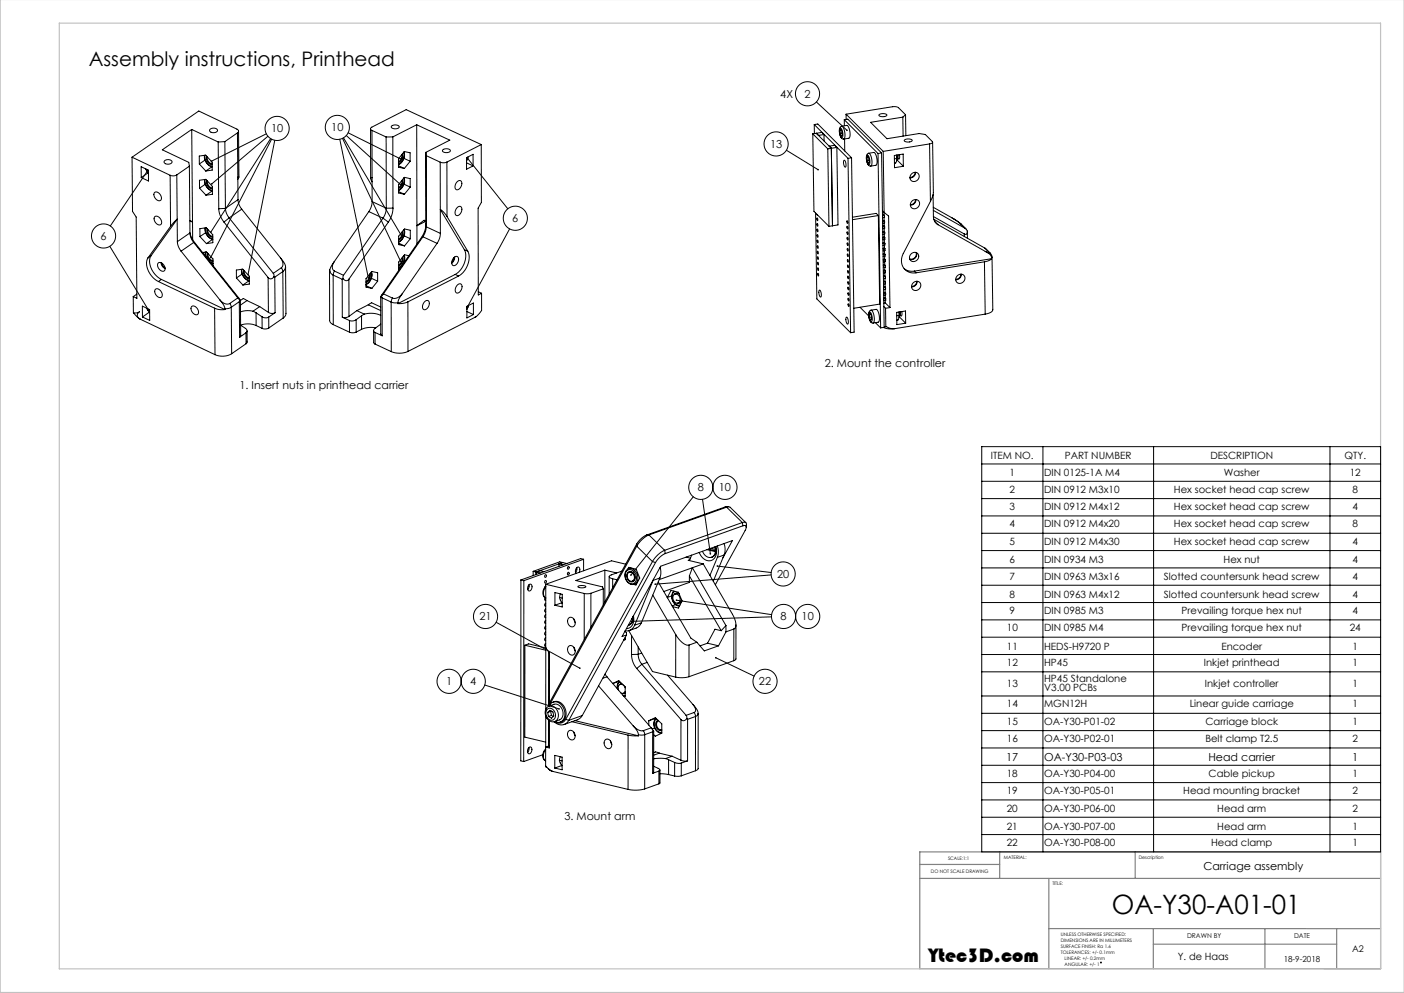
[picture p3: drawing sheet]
<svg xmlns="http://www.w3.org/2000/svg" width="594mm" height="420mm" viewBox="0 0 594 420" stroke-linecap="round" stroke-linejoin="round" font-family="sans-serif">
<g fill="none" stroke="#000" stroke-width=".42">
<path d="M81.1 54.7l11.2 5.4M81.1 54.7l-12.4 8.7 11.2 5.3 .2 1.6M81.1 54.7l.4 46.7M88.8 54.8a1.97 1.97 0 0 1 3.2 .5 1.92 1.92 0 0 1-3.3-.3zM95.1 59.9l-2.8 .2M95.1 59.9l.3 28.2M100.5 56.2a.86 .86 0 0 0 .4-.9 .86 .86 0 0 0-.7-.7l-16.1-7.6-28.2 19.5M100.5 56.2l-5.4 3.7M100.5 56.2l.1 18.8M100.9 55.5l.2 19.4M112.7 56.6l-23.2 11.6M113.4 57.6l-23.8 20.2"/>
<path d="M114.5 58.6l-25.3 39.6M114.9 58.9l-25.8 50M116.2 59.3l-11.3 56.8M143.7 58.9l12.1 58.7M144.9 58.5l24.6 52.2M145.3 58.3l24.3 41M146.5 57.3l22.8 20.7M147.3 56.2l22 11M156.8 54.5v20.9M157.4 55.2a.7 .7 0 0 1-.6-.7 .7 .7 0 0 1 .5-.7l14.6-7.4 31.7 14.8M157.4 55.2l6 2.7M157.4 55.2v30.1"/>
<path d="M163.4 57.9v30.2M165.7 53.3a2.34 2.34 0 0 1 3.2 .3 2.16 2.16 0 0 1-3.4 .1zM166.2 57.9h-2.8M166.2 57.9l.1 30.1M176.3 52.8l14 6.5-10.1 5.1M176.3 52.8l-10.1 5.1M176.3 52.8l.1 42.6M343.9 56.6l3.8-.6 .9 .9M343.9 56.6l6.3 6.4M343.9 56.6l.5 32.8 6.3 6.3M344.5 52.7l1.5-.3 14.3 14.3M344.5 52.7l.1 3.8"/>
<path d="M344.5 52.7l14.3 14.3M345.4 56.4l6.3 6.3 .5 32.8M345.4 43.1l12.9 12M348.6 56.9l-2.3 .4M348.6 56.9l.1 2.8M355.4 55.1v1.3M355.4 55.1l.5-.2 .4 1.1v1.3l-.4 .2-.5-1.1M355.4 54.2a3.3 3.3 0 0 1 .8 4 3.5 3.5 0 0 1-.8-4zM355.9 55l-.5 .1M356.1 53.4l2.1-.4a4.7 4.7 0 0 1 .9 5.5l-2.1 .3M356.1 53.4a4.7 4.7 0 0 1 .9 5.4M356.1 53.4a3 3 0 0 0-.6 4.2l.6 .9 .9 .3"/>
<path d="M356.3 56.3l-.9 .1M357.2 50.6l14.3 14.3M357.2 50.6l1.5-.2 14.3 14.3M357.2 50.6v2.6M357.3 58.8l.1 5.1M358 48.3l20.3-3.2 1.7 .3 3.1 3.1M358 48.3v2.2M358 48.3l15.7 15.7M372 48.5a2.52 2.52 0 0 1 3.2 .3 2.42 2.42 0 0 1-3.3-.2zM382 49.5l-13.7 2.2 7 7 13.6-2.2 2.6 .4 2.9 3a.85 .85 0 0 1-.2 .8 .85 .85 0 0 1-.9 .2M382 49.5l.1 8.1M382.7 59.2a2.52 2.52 0 0 1 3.2 .3 2.42 2.42 0 0 1-3.3-.2z"/>
<path d="M383.1 48.5l-1.1 1M383.1 48.5l.1 8.9M55.9 66.5l16.1 7.6M55.9 66.5l.2 22.9 1.5 2.4 .3 34.4-1.5-.7M59.7 70.5l3.1 1.5v4.6l-3-1.5zM61.7 71.6l1.1 1.6M61.7 71.6l1.1 .6M61.7 71.5v.1M62.5 72.2l-15.8 23.4M62.7 73.1l-2.9 2M69.6 68.1a1.97 1.97 0 0 1 3.2 .5 1.92 1.92 0 0 1-3.4-.3zM72 74.1l.2 21.6"/>
<path d="M74.8 74a3.1 3.1 0 0 1-2.8 .1M74.8 74l.2 28.2M80.1 70.3l-5.3 3.7M80.1 70.3l.3 28.2M84.3 69.4v-3.4l2.7-.4 2.8 3v3.3l-2.7 .4M84.3 69.4l2.8 2.9M84.4 79.6v-3.4l2.7-.3 2.7 2.9 .1 3.4-2.7 .4M84.4 79.6l2.8 3M86.5 65.7a4.5 4.5 0 0 0 3.3 4.9M86.6 75.9a4.5 4.5 0 0 0 3.3 4.9M86.7 67.7l-2.4 1.7M86.7 65.7a4.1 4.1 0 0 0 3.1 4.7"/>
<path d="M86.8 77.9l-2.4 1.7M86.8 75.9a4.1 4.1 0 0 0 3.1 4.7M87.4 66a2.89 2.89 0 0 0 2.4 3.7M87.5 76.3a2.89 2.89 0 0 0 2.3 3.6M87.7 66.3a2.63 2.63 0 0 0 2.1 3M87.8 76.6a2.63 2.63 0 0 0 2 2.9M89.6 70.6l-2.5 1.7M92.3 60.1l.3 28.2M100.6 75l.5-.1-.5 1M100.6 75l.1 9.4M157.4 75.2l-.4-.1a1.53 1.53 0 0 0 .4 1.8M168.6 70.1l2.5 1.2"/>
<path d="M170 65.4a2.85 2.85 0 0 1-1.4 3M170 76.3a2.85 2.85 0 0 1-1.4 3M170.3 65a3.1 3.1 0 0 1-1.7 3.8M170.3 75.9a3.1 3.1 0 0 1-1.7 3.8M170.8 64.4a4.2 4.2 0 0 1-2.2 5.1M170.8 75.3a4.2 4.2 0 0 1-2.2 5.1M170.9 67l2.6 1.2M170.9 77.9l2.6 1.2M170.9 64.3a4.7 4.7 0 0 1-2.3 5.4M170.9 75.2a4.7 4.7 0 0 1-2.3 5.4M173.5 68.2v-3.6l-2.4-.5-2.5 3v3.6l2.5 .6M173.5 68.2l-2.4 3.1"/>
<path d="M173.5 79.1v-3.6l-2.4-.5-2.5 3.1v3.5l2.5 .6M173.5 79.1l-2.4 3.1M180.2 64.4l.1 1.4M180.2 64.4l.1 30.1M180.3 65.8l5.9 2.8M180.3 65.8v30.1M186.2 68.6l.1 30.1M187.4 63.3a2.34 2.34 0 0 1 3.2 .4 2.16 2.16 0 0 1-3.4 .1zM189.1 68.6l-1.4 .3-1.5-.3M189.1 68.6v23M193.5 76.8a1.11 1.11 0 0 1 1.5-.3 1.11 1.11 0 0 1 .4 1.5 1.85 1.85 0 0 1-2.7 1.9 2.78 2.78 0 0 1 .8-3.1zM197.4 66.7l2.8-1.4v4.9l-2.8 1.4z"/>
<path d="M197.4 68.9l2.8 1.3M197.7 66.8l17.1 21.5M197.9 66.4l.1 .4M198 66.8l-.6 1.2M198 66.8l-.6 .3M203.6 61.2l.1 24.4-1.4 2.5 .1 36.6 1.3-.7M203.6 61.2l-14.5 7.4M332.7 63.5l13.4 8.3M350.2 63l.5 32.7M350.8 61.8l2.3-.4 1 .9M354.1 62.3l-3.9 .7M354.1 62.3l.4 32.8-3.8 .6"/>
<path d="M357 67.9a1.91 1.91 0 0 1 .8 2.6l-.1 .2a2.28 2.28 0 0 1-.7-2.8zM358.8 67l1.1 73.7M360.3 66.7l-1.5 .3M360.3 66.7l1.1 73.8-1.5 .2M366.8 66.5l.1 1.4M366.8 66.5l.5-.2 .4 1.1 .1 1.4-.5 .2-.4-1.1M366.9 65.7a3.3 3.3 0 0 1 .8 4 3.5 3.5 0 0 1-.8-4zM367.3 66.5h-.5M367.5 64.8l2.2-.3a4.7 4.7 0 0 1 .8 5.4l-2.1 .4M367.5 64.8a4.7 4.7 0 0 1 .9 5.5M367.5 64.8a3 3 0 0 0-.6 4.2l.6 .9 .9 .3M367.7 67.7l-.8 .2"/>
<path d="M371.5 64.9l1.1 73.8M373 64.7l-1.5 .2M373 64.7l1.1 73.7-1.5 .3M373.7 64l.4 25.8M378.4 65.8l3.7-.6 .1 5.1-3.7 .6zM379.5 67.6h-.1M379.5 67.6l2.7 2.7M379.5 67l-.1-1.4 .1 2M379.5 67v.2a1.56 1.56 0 0 1-1.1 1.9M379.5 67l-1.1 .2M379.9 65.5a1.15 1.15 0 0 1-.4 1.7M380.6 65.4a1.43 1.43 0 0 1-.5 1.9l-.2-.3"/>
<path d="M385.7 73.5a1.89 1.89 0 0 1 3.1 .3 1.89 1.89 0 0 1-1.3 2.8 1.8 1.8 0 0 1-2.4-.7 1.8 1.8 0 0 1 .6-2.4zM387.2 72.9a2.21 2.21 0 0 1-2.2 2.2M387.4 72.9a2.31 2.31 0 0 1-2.4 2.4M393.3 60.9l-19.6 3.1M393.3 60.9l.3 24.3M394.6 60.1l.3 21.4-1.3 3.7M65.5 81.4a2.28 2.28 0 0 1 2.3 .9 2.28 2.28 0 0 1 0 2.5 2.39 2.39 0 0 1-2.3-3.4zM65.6 91.6a2.28 2.28 0 0 1 2.3 .9 2.28 2.28 0 0 1 0 2.6 2.39 2.39 0 0 1-2.3-3.5zM72.2 95.7l2.8-3-11.1 15.5M72.2 95.7l-9.6 13.4M80.3 93.2l1.1 .6M80.3 93.4l1.1 .5"/>
<path d="M80.4 98.5a6.9 6.9 0 0 0 1.5 4.1M80.4 98.5l-5.4 3.7M80.4 98.7l.6 1.8 1.3 2M86.8 96.4a4.5 4.5 0 0 0 3.2 4.9M87 98.4l-2.4 1.7M87 96.4a4.1 4.1 0 0 0 3 4.7M87.7 96.7a2.89 2.89 0 0 0 2.3 3.7M87.9 97.1a2.63 2.63 0 0 0 2.1 2.9M89.7 80.8l-2.5 1.8M92.6 88.3a9.6 9.6 0 0 0 2.2 5.6M94.8 93.9l18.6 23.5M95.4 88.1a6.9 6.9 0 0 0 1.6 4.1"/>
<path d="M95.4 88.1l-2.8 .2M97 92.2l-2.2 1.7M97 92.2l18.6 23.4M100.7 84.4a6.9 6.9 0 0 0 1.6 4.1M100.7 84.4l-5.3 3.7M102.3 88.5l-5.3 3.7M102.3 88.5l16.3 20.5M156 89.5l6 2.8M156 89.5l-14.6 21.2M157.4 85.3a7.7 7.7 0 0 1-1.4 4.2M157.4 85.3l6 2.8M162 92.3l-16.7 24.1"/>
<path d="M162 92.3l2.3 1.6M163.4 88.1a7.7 7.7 0 0 1-1.4 4.2M164.3 93.9l-16.7 24.2M166.3 88a10.8 10.8 0 0 1-2 5.9M166.3 88l-2.9 .1M168.6 81l2.5 1.2M170.1 98.1a2.85 2.85 0 0 1-1.4 3M170.4 97.8a3.1 3.1 0 0 1-1.7 3.7M170.9 97.2a4.2 4.2 0 0 1-2.2 5.1M170.9 99.7l2.7 1.3M171 97a4.7 4.7 0 0 1-2.3 5.4M176.4 95.4v7.8"/>
<path d="M176.4 95.4l3-2.3 .9 .4-3.9 2M180 93.4l-.4 .3 .5-.2M180.3 94.5a10.8 10.8 0 0 1-2 6M180.3 94.5v1.4M180.3 95.9a7.7 7.7 0 0 1-1.4 4.2M180.3 95.9l6 2.8M186.3 98.7a7.7 7.7 0 0 1-1.4 4.2M189.1 91.6l-1.2-1.7-1.6-1.3 10.2 17M189.1 91.6l8.8 14.7M193.5 87.7a1.11 1.11 0 0 1 1.6-.3 1.11 1.11 0 0 1 .3 1.5 1.85 1.85 0 0 1-2.6 2 2.77 2.77 0 0 1 .7-3.2zM215.6 96.8l-17.7 32.8M345.1 90.1l.5 36.3 14.3 14.3"/>
<path d="M345.6 90.6l.3 .4M345.6 92.2l.3 .3v.9zM345.7 94.6l.3 .3-.1 .8zM345.7 96.9l.3 .3v.8zM345.7 99.2l.3 .3v.9zM358.3 93.4l.3 .3v.8zM358.4 95.7l.3 .3-.1 .9zM358.4 98.1l.3 .5-.1 .6zM371.6 91.2l.6 37.4-11 1.8M371.6 91.2l-10.9 1.7M371.6 91.2l-.9-.9-10.1 1.6M373.3 89.1l.8 .7"/>
<path d="M373.4 91l.5-.1 .3 .3M373.4 95.7l.6-.1 .3 .3M373.5 98l.5-.1 .3 .3M374 93.2l-.6 .1M374 93.2l.2 .3M374 89.8v1.2M374 92v1.3M374.1 89.8l1.8 1.6 .6 38.7M374.1 94.3v1.4M374.1 96.6v1.4M374.1 99v1.3M374.2 91.2v.7l-.8 .2"/>
<path d="M374.2 91.2l-.8 .1M374.2 93.5l.1 .8-.9 .1M374.2 93.5l-.8 .2M374.3 95.9v.7l-.8 .1M374.3 95.9l-.9 .1M374.3 98.2v.7l-.8 .2M374.3 98.2l-.8 .1M385.9 85a1.89 1.89 0 0 1 3 .3 1.89 1.89 0 0 1-1.2 2.8 1.8 1.8 0 0 1-2.4-.7 1.8 1.8 0 0 1 .6-2.4zM387.3 84.4a2.21 2.21 0 0 1-2.2 2.2M387.5 84.4a2.31 2.31 0 0 1-2.4 2.4M393.6 85.2l-11.5 22a5.3 5.3 0 0 0 0 5.9 5.3 5.3 0 0 0 5.4 2.3M394.8 82.3l.1 9.3"/>
<path d="M394.8 87.7l7.8 4.3M394.9 89l13.4 7.6a1.31 1.31 0 0 1 1 1.3 1.31 1.31 0 0 1-1 1.2l-.3-.1M394.9 91.6l13.1 7.4M394.9 91.6a3.9 3.9 0 0 0 2 3.4M395.1 92.7l21.6 12.3M395.4 93.6l1.5 1.4M396.9 95l19.9 11.3M402.6 92l4.2 2.9-.3-.2M402.6 92l3.9 2.7M406.5 94.7l2.2 2.2M408 99v1M409.3 98v2.8"/>
<path d="M46.5 104.2l16.4 27M62.6 109.1a7.9 7.9 0 0 0 3.8 9.6l.6 .4M63.9 108.2a7.9 7.9 0 0 0 3.7 9.6l.7 .4M63.9 108.2l-1.3 .9M66.9 111.3a2.16 2.16 0 0 1 2.4 .8 2.16 2.16 0 0 1-.1 2.6 2.51 2.51 0 0 1-2.3-3.4zM67 119.1l23.8 11.3M68.1 111.1a3 3 0 0 0 1.8 2.5M68.3 118.2l26.8 12.7M68.3 118.2l-1.3 .9M68.4 111.2l.4 1.1 1 1M75 102.2a6.9 6.9 0 0 0 1.6 4M76.6 106.2l16.4 20.6"/>
<path d="M81.9 102.6l18.7 23.4M81.9 102.6l-5.3 3.6M82.3 102.5l19.4 24.6-.2-.1M82.3 102.5l-.4 .1M84.6 100.1v-3.4l2.7-.4 2.7 3v3.4l-2.7 .3M84.6 100.1l2.7 2.9M85.7 106.8l1.7-.2 2.7 2.9v2.8M86.9 106.6l.1 1.8M87.1 106.6l.1 2M87.8 107a2.89 2.89 0 0 0 2.3 3.6M88 107.3a2.63 2.63 0 0 0 2.1 3M89 110.9l1.1 .5"/>
<path d="M89.2 111.2l.9 .3M89.9 101.3l-2.6 1.7M90 111.5l-.4 .2M100 117.6v-3.4l2.7-.4 2.7 3 .1 3.4-2.7 .4M100 117.6l2.8 3M102.2 113.9a4.6 4.6 0 0 0 3.3 4.9M102.4 115.9l-2.4 1.7M102.4 113.9a4 4 0 0 0 3.1 4.7M103.1 114.3a2.87 2.87 0 0 0 2.4 3.6M103.4 114.6a2.64 2.64 0 0 0 2.1 2.9M105.3 118.8l-2.5 1.8M113.4 117.4l.2 14.7"/>
<path d="M115.6 115.6l.3 1.4M115.9 117l-1 .9h-.8l-.7-.5M115.9 117l.4 .2M116.3 117.2l.1 15.1M118.6 109a3.1 3.1 0 0 1 .4 4.3M118.6 109l1.7 2.3 .5 1.5M119 113.3l.6 1.6M119 113.3l-3.4 2.3M119.6 114.9l-3.3 2.3M119.6 114.9l.2 19.6M120.8 112.8l-.3 1.2-.9 .9M120.8 112.8v.4"/>
<path d="M120.8 112.8l.2 19.9-.4 1-.8 .8M139.4 114.6l.1 21 .2 .8 1.3 .9M139.5 114.6l.5 1 1 .8M139.5 114.1v.9v-.4M141 116.4l3.8 1.7M141 116.4v20.9M141.4 110.7a2.72 2.72 0 0 0 .1 4M141.4 110.7l-1.5 2.4-.4 1.5M141.5 114.7l-.5 1.7M141.5 114.7l3.8 1.7M144.8 118.1v16.1M145.2 117.9l1.1 .8 .7-.1 .6-.5"/>
<path d="M145.2 117.9l-.4 .2M145.3 116.4l-.1 1.5M147.6 118.1v15.7M156.3 116.1a2.85 2.85 0 0 1-1.4 3M156.6 115.7a3.1 3.1 0 0 1-1.7 3.8M157 115.1a4.2 4.2 0 0 1-2.1 5.1M157.1 117.7l2.7 1.2M157.2 115a4.7 4.7 0 0 1-2.3 5.4M159.8 118.9v-3.5l-2.5-.6-2.4 3.1v3.5l2.4 .6M159.8 118.9l-2.5 3.1M168.7 102.9l2.4 1.1M168.7 113.8l.3 .1"/>
<path d="M170.1 109.1a2.85 2.85 0 0 1-1.4 2.9M170.4 108.7a3.1 3.1 0 0 1-1.7 3.8M170.9 108.1a4.2 4.2 0 0 1-2.2 5.1M171 110.7l.2 .1M171 107.9a4.7 4.7 0 0 1-2.3 5.5M173 108.2l-1.9-.4-2.4 3v3.6M173.6 101v-3.6l-2.5-.6-2.4 3.1v3.6l2.4 .5M173.6 101l-2.5 3M178.3 100.5l-17.2 25.1 .3-.2M178.9 100.1l-16.7 24.2M178.9 100.1l6 2.8M178.9 100.1l-.6 .4"/>
<path d="M184.9 102.9l-14.6 21.2M192.1 108.9l-1 2.1M192.1 108.9a1.11 1.11 0 0 1 1.6-.3 1.11 1.11 0 0 1 .3 1.5 1.85 1.85 0 0 1-2.6 1.9 2.77 2.77 0 0 1 .7-3.1zM192.4 108.7l-.3 1.3-1 1.3M192.6 116.1l-24.2 12.3M192.6 116.1l1.4 .7M194 116.8l-21.4 10.9M196.5 105.6a8.9 8.9 0 0 1-3.9 10.5M196.5 105.6l1.4 .7M197.9 106.3a8.9 8.9 0 0 1-3.9 10.5M345.8 101.6l.3 .5-.1 .6zM345.8 103.9l.3 .3v.9z"/>
<path d="M345.8 106.3l.3 .3v.8zM345.9 108.6l.3 .3-.1 .8zM345.9 110.9l.3 .4v.8zM345.9 113.3l.4 .5-.1 .6zM346 115.6l.3 .3-.1 .9zM358.4 100.4l.3 .3v.8zM358.5 102.7l.3 .3-.1 .9zM358.5 105.1l.3 .3-.1 .8zM358.5 107.4l.3 .3v.9zM358.6 109.8l.3 .5-.1 .6zM358.6 112.1l.3 .3-.1 .8zM358.6 114.4l.4 .6-.1 .6z"/>
<path d="M358.7 116.8l.3 .3-.1 .8zM358.7 119.1l.3 .3-.1 .9zM373.5 100.4l.6-.1 .2 .3M373.5 102.7l.6-.1 .3 .3M373.6 105l.5-.1 .3 .3M373.6 107.4l.6-.1 .3 .3M373.6 109.7l.6-.1 .3 .3M373.7 112.1l.5-.1 .3 .3M373.7 114.4l.6-.1 .3 .3M373.7 116.7h.6l.3 .2M373.8 119.1l.5-.1 .3 .3M374.2 101.3v1.4"/>
<path d="M374.2 103.7v1.3M374.2 106v1.4M374.3 108.3v1.4M374.3 110.7v1.4M374.3 113l.1 1.4M374.3 100.6l.1 .7-.9 .1M374.3 100.6l-.8 .1M374.4 115.4v1.3M374.4 102.9v.7l-.8 .2M374.4 102.9l-.9 .1M374.4 117.7v1.4M374.4 105.2v.8l-.8 .1"/>
<path d="M374.4 105.2l-.8 .2M374.5 107.6v.7l-.9 .1M374.5 107.6l-.9 .1M374.5 109.9v.8l-.8 .1M374.5 109.9l-.9 .2M374.5 112.3v.7l-.8 .1M374.5 112.3l-.8 .1M374.6 114.6v.7l-.9 .2M374.6 114.6l-.9 .1M374.6 116.9v.8l-.8 .1M374.6 116.9l-.8 .2M374.6 119.3v.7l-.8 .2"/>
<path d="M374.6 119.3l-.8 .1M382.5 113.6l2 1 2.3 .1M385.4 107.5a1.91 1.91 0 0 1 3.2 .2 1.91 1.91 0 0 1-1.5 2.8 1.77 1.77 0 0 1-2.2-.7 1.77 1.77 0 0 1 .5-2.3zM386.4 119.6a1.89 1.89 0 0 1 3.1 .3 1.89 1.89 0 0 1-1.3 2.8 1.8 1.8 0 0 1-2.4-.7 1.8 1.8 0 0 1 .6-2.4zM386.8 114.7l.7 .7M387.5 106.8a2.11 2.11 0 0 1-.5 2.2 2.11 2.11 0 0 1-2.2 .5M387.7 106.9a2.22 2.22 0 0 1-.5 2.2 2.22 2.22 0 0 1-2.3 .6M387.8 119a2.21 2.21 0 0 1-2.1 2.2M388 119a2.31 2.31 0 0 1-2.3 2.3M405.1 116.6a1.89 1.89 0 0 1 3 .3 1.89 1.89 0 0 1-1.2 2.8 1.8 1.8 0 0 1-2.4-.7 1.8 1.8 0 0 1 .6-2.4zM406.5 116a2.21 2.21 0 0 1-2.2 2.1M406.7 116a2.31 2.31 0 0 1-2.4 2.3"/>
<path d="M416.5 110.7l-29 4.7M416.5 110.7l.3 22.2M416.7 105l2.2 2.1M416.7 105l1.9 1.8M416.8 106.3l1.1 .6a2.76 2.76 0 0 1 1.6 2.1M416.8 106.3l2 .9-.2-.4M418.6 106.8l.3 .3M418.9 107.1l.8 1.6M419.5 109v.4M419.5 109.4l-1.1 .8-1.9 .5M419.5 109.4l-32.7 5.3M419.7 108.8l.3 22.2a3.2 3.2 0 0 1-3.2 1.9"/>
<path d="M419.7 108.7l-.2 .3M56.4 125.5v6.8M56.4 132.3l1.7 1.8 1.4 1M56.4 132.3h1.7l.9-.4a1.72 1.72 0 0 0-.9 1.8 1.72 1.72 0 0 0 1.4 1.4M57.9 124.4l-1.5 1.1M59.2 134.9v.1M59.5 135.1l31.5 14.9M60.2 129.5l3.1 1.4v4.6l-3-1.4zM62.2 130.6l1.1 1.6M62.2 130.6l1.1 .5M62.2 130.4v.2M63.2 132.1l-2.9 2"/>
<path d="M65.8 122.3a2.28 2.28 0 0 1 2.3 1 2.28 2.28 0 0 1 .1 2.5 2.39 2.39 0 0 1-2.4-3.5zM81.2 129.6a2.28 2.28 0 0 1 2.3 .9 2.28 2.28 0 0 1 0 2.5 2.39 2.39 0 0 1-2.3-3.4zM90.8 130.4l2.1 .5h2.2M90.8 130.4l.2 19.6M93 126.8l1.7 2.3 .4 1.5M93 126.8a3.6 3.6 0 0 0 4.2 1.6M95.1 130.6v.3M97.2 128.4l.6 1.6M97.8 130l-1.2 .5-1.5 .1M97.8 130l.2 19.6M100.6 126l.9 1M100.6 126l-3.4 2.4"/>
<path d="M101.2 127.6l-3.4 2.4M101.2 127.6l.2 15M101.5 127l-.3 .6M101.7 127.1l.1 14.7-.4 .8M101.7 127.1l1.2-.8 1.6 .8M104.5 127.1l5.4 2.6M104.5 127.1l-2.8 2M104.5 140l.1 4.6-.5 .8M107 131.6a9.1 9.1 0 0 0-5.3 .3M107 131.6l1.3 .7M108.3 132.3l.1 5.4M108.3 132.3l2.6 1.7"/>
<path d="M108.4 137.7a8.8 8.8 0 0 0-6.6-.2l2 1.4a1.1 1.1 0 0 1 .3 1.9M108.4 137.7l2.5 1.2M109.9 129.7l3.7 2.4M109.9 129.7l-2.9 1.9M110.9 134a2.73 2.73 0 0 0 2.8 .1M110.9 134v4.9M113.6 132.1l.2 .2a2.68 2.68 0 0 0 2.6 0M113.7 134.1v4.6M113.7 138.7a3.1 3.1 0 0 1-2.8 .2M116.4 132.3l-2.7 1.8M119.8 134.5l-6.1 4.2M141 137.3l6.9 3.2"/>
<path d="M144.8 134.2l3 1.4M147.6 133.8a3.1 3.1 0 0 1-2.8 .4M147.8 135.6l.1 4.9M150.7 135.2l-1.6 .6-1.3-.2M150.7 135.2v5.3M151 131.4l-3.4 2.4M151 131.4l3.1 1.5M153 133.6v5.7M153 133.6l-2.3 1.6M153 139.3l-2.3 1.2M154.1 132.9a10 10 0 0 1 7 .5M154.1 132.9l-1.1 .7"/>
<path d="M154.9 120.8l2.4 1.2M155.8 128.9l1.4-.8 3.9 1.7M155.8 128.9l-4.8 2.5M155.8 128.9l5.3 2.5M158.1 139.8v5.1l.6 .6M159 138.7a10.2 10.2 0 0 0-6 .6M161.1 125.6v15.6l.6 .8M161.1 137.1l-2.5 1.8a.9 .9 0 0 0-.5 .9 .9 .9 0 0 0 .6 .8M161.4 125.4l.3 .6M161.7 126l3.8 1.8M161.7 126v16M162.2 124.3l-.8 1.1"/>
<path d="M162.2 124.3l3.9 1.8M165.5 127.8l1.3 .3 1.6-.1M165.5 127.8v20.9M166.1 126.1l-.6 1.7M168.4 128v.4M170.3 124.1l-1.5 2.4-.4 1.5M170.3 124.1a4 4 0 0 1-4.2 2M172.6 127.7l-2 .6-2.2 .1M172.6 127.7v20.9M179.8 127.5a1.11 1.11 0 0 1 1.5-.3 1.11 1.11 0 0 1 .3 1.5 1.85 1.85 0 0 1-2.6 2 2.78 2.78 0 0 1 .8-3.2zM193.6 120.4a1.11 1.11 0 0 1 1.5-.2 1.11 1.11 0 0 1 .3 1.5 1.85 1.85 0 0 1-2.6 1.9 2.77 2.77 0 0 1 .8-3.2zM197.5 129.6l2.8-1.4v4.9l-2.8 1.4z"/>
<path d="M197.5 131.8l2.8 1.3M198 129.3l.1 .4M198.1 129.7l-.6 1.1M198.1 129.7l-.6 .3M201 134.2l-28.4 14.4M201.5 133.9l-.5 .3M202.4 123.4l1.3 .6M203.7 124l.1 7.3-2.8 2.9M346.6 122.8a1.91 1.91 0 0 1 .8 2.7l-.1 .1a2.28 2.28 0 0 1-.7-2.8zM358 134.2a1.91 1.91 0 0 1 .8 2.7l-.1 .1a2.28 2.28 0 0 1-.7-2.8zM358.7 121.5l.3 .3v.8zM358.8 123.8l.3 .3-.1 .9z"/>
<path d="M358.8 126.2l.4 .5-.1 .6zM358.8 128.5l.3 .3v.8zM363.9 130l3.6 3.6M367.8 132.9l.1 1.3M367.8 132.9l.5-.2 .4 1.1v1.3l-.4 .2-.4-1.1M367.9 132a3.3 3.3 0 0 1 .7 4 3.5 3.5 0 0 1-.7-4zM368.3 132.8l-.5 .1M368.5 131.2l2.2-.3a4.7 4.7 0 0 1 .8 5.4l-2.1 .3a4.7 4.7 0 0 0-.9-5.4zM368.5 131.2a3 3 0 0 0-.6 4.2l.6 .9 .9 .3M368.7 134.1l-.8 .1M370.4 136.5l2.2 2.2M373.8 138.5a8.2 8.2 0 0 0 4.7 .5"/>
<path d="M373.8 121.4l.6-.1 .3 .3M373.9 123.8l.5-.1 .3 .3M373.9 126.1l.5-.1 .3 .3M373.9 129.7l.8 .7M374.4 120.1l.1 1.3M374.5 122.4v1.4M374.5 124.7v1.4M374.5 127.1l.1 1M374.6 128.1l1.9 2M374.6 128.1l-.7 .1M374.7 130.4l.1 7.7M374.7 121.6v.8l-.9 .1"/>
<path d="M374.7 121.6l-.9 .2M374.7 124v.7l-.8 .1M374.7 124l-.8 .1M374.7 126.3v.7l-.8 .2M374.7 126.3l-.8 .1M374.8 138.1l-.8 .3M374.8 138.1a5.9 5.9 0 0 0 3.7 .9M376.5 130.1l-1.8 .3M379.4 132.1l3.7-.6 .1 5.2-3.8 .6zM380.4 134h.1M380.4 133.4v-1.4v2M380.4 133.4l-.3 1.7-.7 .3"/>
<path d="M380.4 133.4l-1 .2M380.5 134l2.7 2.7M380.9 131.9a1.15 1.15 0 0 1-.4 1.7M381.5 131.8a1.43 1.43 0 0 1-.4 1.9l-.2-.3M416.8 132.9l-38.3 6.1M98 149.6a7.8 7.8 0 0 1-7 .4M104.1 140.8l-2.7 1.8M104.1 140.8v4.6M104.1 145.4l-6.1 4.2M150.7 140.5l-1.4 .3-1.4-.3M158.7 140.6v4.9M158.7 140.6l3 1.4"/>
<path d="M158.7 145.5l6.8 3.2M172.6 148.6a9.1 9.1 0 0 1-7.1 .1M415.4 188.9h168.7v171.4h-168.7zM415.4 196.2h168.7M441.2 188.9v171.4M488.1 188.9v171.4M562.7 188.9v171.4M293.3 210.1l-26.4 33.1M297.2 211.2l3.3 23.1M306.3 214.6l-32.8 11.7M307.4 214.5h1.4l6.8 6.6M307.4 214.5l-32.9 11.8"/>
<path d="M307.4 214.5l6.7 6.5M307.4 214.5l-1.1 .1M308.1 214.3l-1.8 .3M415.4 203.6h168.7M415.4 210.9h168.7M415.4 218.2h168.7M238.1 237.9l-11.3 4.1v1M238.2 238.9l-1.8-.4v1.1M239.8 238.4l-3-.8-11.2 4.1M240.3 239.7a.45 .45 0 0 1 .5 .6 .45 .45 0 0 1-.7 .2zM246.9 236.6l-25.3 9M246.9 236.6v4.8"/>
<path d="M246.9 236.6l-1.2-.3-25.3 9M264.7 238.6l-6-1.4-27.8 9.9M269.4 230.1v.9M269.4 230.1l-36.7 66.8M269.4 231l6.6 6.5M269.4 231l-36.7 66.8M273.5 226.3a9.2 9.2 0 0 0-4.1 3.8M274.5 226.3a11.5 11.5 0 0 0-5.1 4.7M274.5 226.3l6.7 6.5M274.5 226.3h-1M276 237.5l1.3 .4M276 237.5l-36.6 66.8"/>
<path d="M277.3 237.9l-36.7 66.8M279.3 239.9l.3 2.7-.4 1.9M281.2 232.8a11.5 11.5 0 0 0-5.2 4.7M281.2 232.8l.3 1.3M281.5 234.1a9.2 9.2 0 0 0-4.2 3.8M290.3 235.6l1.8 .5M291.8 236.7l-.6 .3 6.3 1.5M292.6 234.8l-.9 2.3M297.2 233.2a2.79 2.79 0 0 0 2.3 2.5 2.79 2.79 0 0 0 3-1.6l.2-.8M297.5 238.5l12.4 21.3a5.8 5.8 0 0 1 1 6l-.4 .3M297.5 238.5l-18.6 6.7M299.1 232.5l3.6 .8"/>
<path d="M299.8 232.3l3.1 .7M300.7 231.9l2 .5M302.4 231.3l.3 1.1M302.7 231.2l.3 1.1M302.8 231.2a4.3 4.3 0 0 1-2.3 6 4.8 4.8 0 0 1-4.7-3.5M302.9 233l.1 .2M302.9 232.3v.7M303 233.2a2.61 2.61 0 0 1-1.9 2.5M303 233.2l-.3 .1M303 232.3l-.3 .1M303.5 239.4l22.8 2.8M303.5 230.9l.4 3-.4 1.9"/>
<path d="M303.5 235.8l-3.1 7.6M305.9 235.9l4-7.3-30.4 10.9-16.3 29.7 1.9-.6M306.3 229.9l.5 3-.5 1.8M306.3 234.7l-2.8 1.1M306.3 234.7l-4.5 11.1M314.1 221a1.09 1.09 0 0 1 1.7 .7l-.1 1.4M314.1 221l-32.9 11.8M314.1 221l.2 1.4M314.3 222.4l.9-.1 .4 .3-.1 1.2-12.9 23.5M314.3 222.4l-32.8 11.7M415.4 225.5h168.7M415.4 232.9h168.7"/>
<path d="M220.4 245.3l-.1 76.5 1.3 .3M220.4 245.3l1.2 .3M221.6 245.6v76.5M223.7 247.4l.6-.4a1.56 1.56 0 0 1 .7 1.7 1.56 1.56 0 0 1-1.3 1.2l-.5-1zM223.8 247.3v1.1l-.5 1M225.6 241.7l3 .7M225.6 241.7v1.7M228.4 241.4l1.8 .4M230.6 245.6a.45 .45 0 0 1 .5 .5 .45 .45 0 0 1-.7 .3zM230.7 243.2a.45 .45 0 0 1 .4 .5 .45 .45 0 0 1-.7 .3zM230.7 252.8a.54 .54 0 0 0-.3 .6 .54 .54 0 0 0 .5 .5M230.9 257.6a.55 .55 0 0 0-.5 .6 .55 .55 0 0 0 .5 .5"/>
<path d="M230.9 255.2a.55 .55 0 0 0-.5 .5 .55 .55 0 0 0 .5 .6M230.9 248.2a3.3 3.3 0 0 0 0 4.7M230.9 248a3.1 3.1 0 0 0 0 4.9M230.9 247.9l-.5 .6M230.9 247.1v53M230.9 247.1l16.3 3.9M234.8 250.6l3.1 .8v5.3l-3.1-.7zM236.7 252.7l1.2 2.3M236.7 252.7l1.2 .3M237.1 251.2l-.4 1.5M237.7 254.9l-2.9 1.1M240.3 242.1a.45 .45 0 0 1 .5 .6 .45 .45 0 0 1-.7 .3z"/>
<path d="M244 240.1v1.1l-.5 1M244.6 248a3.4 3.4 0 0 1 3.3 .2 3.1 3.1 0 0 1-3.4-.1zM245 242.1a1.22 1.22 0 0 0 .4-1.4 1.22 1.22 0 0 0-1.2-.8l-.7 1.2 .2 1.5M247.2 251v19.5M250 250.9l-2.8 .1M250 250.9v14.5M255.2 249.1l-5.2 1.8M255.2 249.1v6.7M255.9 241.2l5 1.1M255.9 241.2l-12.3 4.3 11.4 2.7 .2 .9M255.9 241.2v13.5M257.7 243.9v7.4"/>
<path d="M259.2 244.8l1.9 .4M259.2 244.8v3.8M263.1 241.6l-5.2 2v.6l1.3 .6M265.2 241.4a2.79 2.79 0 0 1 3 .2 2.79 2.79 0 0 1 1.1 2.8 2.21 2.21 0 0 1-1.8 2.6 2.21 2.21 0 0 1-2.5-1.8l-.5-2.1zM265.6 240.7l.4-.7 3.1 .8 1.6 3.7-1.6 2.9-.8-.3M265.7 242a2.3 2.3 0 0 1 2.7 .9 2.3 2.3 0 0 1-.1 2.8 2.21 2.21 0 0 1-2.8-.5 2.21 2.21 0 0 1-.1-2.8zM265.9 242.2a1.95 1.95 0 0 1 2.4 1.2 1.95 1.95 0 0 1-1.1 2.5 2.22 2.22 0 0 1-1.3-3.7zM266.1 240.5a3.7 3.7 0 0 1 3.5 2.5 3.7 3.7 0 0 1-1.3 4.1M266.2 240.5a3.6 3.6 0 0 0-1.9 3.4 3.6 3.6 0 0 0 2.3 3.1l1.6 .1M266.2 242.1a2.02 2.02 0 0 1 2.3 1.3 2.02 2.02 0 0 1-1 2.4M266.6 240.1l-.2 .3M266.9 240.2l-.8 .3"/>
<path d="M268.9 246.9l.4 .1M269.4 246.7l-1.1 .4M276.2 251.7l9.7 16.7M276.3 245.5l-7.8 18.9M276.5 245l-.2 .5M278.5 246.1l13.8 23.8 2.5 1.8M279.2 244.5l-2.9 1M279.2 244.5l-7.9 18.9M282.3 252.7l.1 .2M282.3 252.7l1.6-3 3.1 .8 1.6 3.7-1.6 3-2.5-.6M284.2 252l-1.9 .7M285.1 250a3.9 3.9 0 0 0 2.4 6.3"/>
<path d="M285.2 251.5a1.95 1.95 0 0 1 2.4 1.2 1.95 1.95 0 0 1-1 2.4 2.22 2.22 0 0 1-1.4-3.6zM285.6 250.1a3.3 3.3 0 0 0-1 3.7 3.3 3.3 0 0 0 3.1 2.2M285.8 255.7l-1.4 .6M286.2 253.9l40.3 6.1M287.3 251l-.2-.1a1.36 1.36 0 0 0-1.9 .6M287.3 251.2l-.8-.2-1 .3M288.4 253.8l-.5 .8-1 .5M288.5 253.9l-.1 .1a1.4 1.4 0 0 1-1.9 1.1M291.7 243.6v2.7l-10.9 3.9M291.7 243.6l1.2-3.5 14.2 24.5M291.7 243.6l13.4 23.2M326.2 243.2l-49 3.9"/>
<path d="M415.4 240.2h168.7M415.4 247.5h168.7M415.4 254.9h168.7M209.9 263.2l35.4 19.4M222.1 272.9l8.8 2.1M222.1 272.9l1.6-.6 7.2 1.8M222.1 272.9l-.1 38.9 8.9 2.1M230.9 273.9l1.5 2.3v21.2M230.9 272.2a.55 .55 0 0 0-.5 .5 .55 .55 0 0 0 .5 .6M230.9 269.8a.55 .55 0 0 0-.5 .5 .55 .55 0 0 0 .5 .6M230.9 267.3a.55 .55 0 0 0-.5 .6 .55 .55 0 0 0 .5 .5M230.9 264.9a.55 .55 0 0 0-.5 .6 .55 .55 0 0 0 .5 .5"/>
<path d="M230.9 262.5a.55 .55 0 0 0-.5 .5 .55 .55 0 0 0 .5 .6M230.9 260.1a.55 .55 0 0 0-.5 .5 .55 .55 0 0 0 .5 .5M232.1 275.8v22.6M240.7 273.3a2.01 2.01 0 0 1 2.5 1.3 2.01 2.01 0 0 1-1.2 2.5 2.37 2.37 0 0 1-1.3-3.8zM240.7 261.3a2.01 2.01 0 0 1 2.5 1.3 2.01 2.01 0 0 1-1.2 2.6 2.37 2.37 0 0 1-1.3-3.9zM242.8 273.8l.6 1.5M242.8 261.9l.6 1.5M264 270.5h.5M264.4 267l.6 .7 .1 .9M264.5 270.5l-.7 .4M264.5 270.2h-.4M264.5 269.6v.9"/>
<path d="M265.1 268.6l-18.8 34.1M266 266.8l10.1 17.2 9.8 2.4M267.2 276.8a9.2 9.2 0 0 0 2.2 5.9M267.2 268.8v8M267.2 261.9l.5 .1M267.4 261.6l.5 .1M267.7 262a2.67 2.67 0 0 1-1.9 2.4M267.9 261.7l.1 .2M267.9 261v.7M267.9 260.6l.1 .3M268 261.9a2.61 2.61 0 0 1-1.9 2.5M268 261.9l-.3 .1"/>
<path d="M268 260.9l-.3 .1M268 260.5a3.9 3.9 0 0 1-3 5.4M268.5 264.4a3.6 3.6 0 0 1-4 2.4v.4M270 276.8a6.6 6.6 0 0 0 1.6 4.2M270 276.8h-2.8M270 273.6v3.2M271.3 263.4a5.5 5.5 0 0 1-5 3.3M271.3 263.4l-2.8 1M271.5 276.2l-1.5 .6M285.9 268.4a8.2 8.2 0 0 0 5.1 4.5l.5-.1M285.9 268.4v18M291.5 272.8v13.4"/>
<path d="M294.8 271.7l3.2 3.6 6-2.1M294.8 271.7l-3.3 1.1M299.3 272l4.7 1.2M299.3 272l-3.1 1.2M302.8 278.2l16.3 7.8M305.1 266.8l-2.6-.7-3.2 5.9M307.1 264.6v2.6M307.1 264.6l-2 2.2M307.1 267.2l-3.1 6M310.5 279.5l-19 6.7M310.5 266.1l-3.4 1.1M310.5 266.1v13.4"/>
<path d="M311.4 264.3v14.4l-.9 .8M326.4 260.9l-59.1 1.9M415.4 262.2h168.7M415.4 269.5h168.7M415.4 276.8h168.7M205.1 289.7l31.4 10.1M232.4 298.6a3.7 3.7 0 0 1 3.6 2.4 3.7 3.7 0 0 1-1.3 4.2M232.4 298.6a3.8 3.8 0 0 1 4-.4 3.8 3.8 0 0 1 .3 6.3l-2 .7M232.4 298.6a3 3 0 0 1 2.8-1.8 3 3 0 0 1 2.8 1.9 4.4 4.4 0 0 1-1.1 6.8l-2.2-.3M232.4 298.6a3.6 3.6 0 0 0-1.5 4.2 3.6 3.6 0 0 0 3.8 2.4M232.7 296.9l-.6 1.8M232.7 296.9v.9"/>
<path d="M232.7 297.8l-.3 .8M234 297a3.9 3.9 0 0 1 5.3 3.1 3.9 3.9 0 0 1-2.3 5.3M253.2 290.1l14.7 16.9M256 285.1l.8 1.2M256.8 286.3l18.7 21.6M256.8 286.3l-1.8 .6M262 288.1l-2.8 1 2.6-1.2 2.7 2.6v3.9l-.4 .2M262 288.2l-.7 1.2-.1 1.9M262.3 288.4l-1 1.5 .1 1.7M262.9 289l-.7 .6M263.1 289.2l-.7 .3M263.6 294.1h.9"/>
<path d="M263.6 289.7a1.5 1.5 0 0 0-1.9 .3 1.5 1.5 0 0 0 0 2M263.8 294.4l.7 .1M264 290.1l.5 .8M264.5 293.3h-1M264.5 293l-.8 .2M264.5 292.4l-.1 .2a1.19 1.19 0 0 1-1.7 .5M269.4 282.7l18.7 21.6M271.6 281l-2.2 1.7M271.6 281l18.7 21.6M273.8 280.2l-2.2 .8M282.4 285.6l10.8 12.4M291.5 286.2a11.7 11.7 0 0 1-5.6 .2"/>
<path d="M293.2 298a2.15 2.15 0 0 1 .4 3.4M293.2 298l1.7 2.2 .5 1.6M415.4 284.2h168.7M415.4 294.4h168.7M223.6 316.3l.7-.4a1.56 1.56 0 0 1 .7 1.7 1.56 1.56 0 0 1-1.4 1.2l-.5-1.1zM223.7 316.2v1.1l-.5 1M229.6 319.2l-8 2.9M230.8 317.1a3.3 3.3 0 0 0 0 4.7M230.8 316.9a3.1 3.1 0 0 0 0 4.9M230.9 302.8v21.5l.4 .1M231.5 300.1a2.41 2.41 0 0 1 2.7 .1 2.41 2.41 0 0 1 .8 2.6 1.89 1.89 0 0 1-1.8 1.9 1.89 1.89 0 0 1-2-1.7l-.2-1.9zM231.7 301.4l1-1 1.2 .7 .4 1.7-1 1-1.3-.8"/>
<path d="M231.7 301.4l.3 1.6M232.1 304.6v10.9M232.4 304.8v11.6l-1.5-.4 1.5-.6M233 300.9l-1.3 .5M233 300.9l.3 1.7M233.2 300.7l-.2 .2M233.3 302.6l.8 .4M233.3 302.6l-1.3 .4M234.7 319.5l3.1 .7v5.4l-3.1-.7zM239.4 304.3a3 3 0 0 1-4.7 .9M239.4 304.3l1.2 .4M240.6 309.2a2.01 2.01 0 0 1 2.6 1.2 2.01 2.01 0 0 1-1.3 2.6 2.37 2.37 0 0 1-1.3-3.8z"/>
<path d="M240.6 304.7a3.8 3.8 0 0 1-6.1 .6M242 305.3l23.7 5.6M242.8 309.7l.5 1.5M243.2 304.8l26.9 6.4M246.3 302.7l-1.7 1.6-5.9 2.1M246.3 302.7l-5.7 2M256.1 312.9a2.01 2.01 0 0 1 2.6 1.2 2.01 2.01 0 0 1-1.3 2.6 2.37 2.37 0 0 1-1.3-3.8zM258.3 313.4l.5 1.5M265.7 310.9l4.4 .3M265.7 310.9v23M267.9 307a6 6 0 0 1 2.2 3.8M267.9 307a4.8 4.8 0 0 0 4.2 2"/>
<path d="M270.1 310.8v.4M272.1 309l.7 1.7M272.8 310.7l-2.7 .1M272.8 310.7v23M274.5 304.9v1.8M274.5 304.9l2.7-1.3 2.8 2.6v3.9M275.5 307.9l.9 1.1M275.5 307.9l-3.4 1.1M276.1 309.5l-3.3 1.2M276.1 309.5v17.6M276.4 309l-.3 .5M276.4 309l.2 17.6-.5 .5"/>
<path d="M276.6 318.3l.7-.3 1.6 .6M277 307.9l-1.1 .4M277.5 303.8l-3 1.1M277.5 303.8a3.8 3.8 0 0 0 2.4 6.3M277.8 304a3.4 3.4 0 0 0-.8 3.6 3.4 3.4 0 0 0 3 2.2M278.4 304.6a2.37 2.37 0 0 0-.9 2.8 2.37 2.37 0 0 0 2.5 1.5M278.6 304.9a2.1 2.1 0 0 0-.7 2.3 2.1 2.1 0 0 0 2.1 1.4M278.9 318.6l5.5 1.3M278.9 318.6l-2.3 .8M280 310.1l-2.8 1.3-.6-.6M284.4 319.9l3.7 1.7M284.4 319.9l-2.8 .9"/>
<path d="M288.1 304.3v17.3M290.3 302.6l.3 1.3M290.6 303.9l-1.5 .9-1-.5M290.6 303.9l.3 .4M290.9 304.3v17.5M293.6 301.4l.7 1.7M293.6 301.4l-3.3 1.2M294.3 303.1l-3.4 1.2M294.3 303.1l-.1 22.9M295.4 301.8l-.6 .9-.5 .4M295.4 301.8v23.3l-1.2 .9M415.4 301.7h168.7"/>
<path d="M415.4 309h168.7M415.4 316.4h168.7M230.8 324l1.8 1.6 1.3 .7M231.9 325.1l1 .8 1 .4M233.9 326.3l31.8 7.6M236.7 321.6l1.1 2.3M236.7 321.6l1.1 .3M237 320l-.3 1.6M237.6 323.8l-2.9 1.1M272.8 333.7a14.6 14.6 0 0 1-7.1 .2M276.6 324.1l1.9 .9a.6 .6 0 0 1 .7 .4 .6 .6 0 0 1-.4 .7M278.8 331.5l-6 2.2"/>
<path d="M278.8 326.1l-2.7 1M278.8 326.1v5.4M279.2 327.3l3.7 .3M279.2 325.7v5.5l-.4 .3M281.6 320.8l-5 .1M281.6 320.8l1.3 .5M282.9 327.6l2.5 .6M282.9 321.3v6.3M282.9 321.3l2.5 1.2M285.4 322.5l1.5 .4 1.3-.1M285.4 322.5v5.7M288.1 321.6l1.3 .3 1.5-.1"/>
<path d="M288.2 328.1l-2.8 .1M288.2 322.8v5.3M290.9 321.8l-2.7 1M294.2 326l-6 2.1M415.4 323.7h168.7M415.4 331h168.7M415.4 338.3h168.7M415.4 345.7h168.7M415.4 353h168.7"/>
<circle cx="341.6" cy="39.7" r="5.1"/>
<circle cx="117.2" cy="54.3" r="5.1"/>
<circle cx="142.7" cy="53.9" r="5.1"/>
<circle cx="328.4" cy="60.9" r="5.1"/>
<circle cx="43.8" cy="99.8" r="5.1"/>
<circle cx="218" cy="92.3" r="5.1"/>
<circle cx="296.5" cy="206.1" r="5.1"/>
<circle cx="306.7" cy="206.1" r="5.1"/>
<circle cx="331.3" cy="242.8" r="5.1"/>
<circle cx="205.4" cy="260.7" r="5.1"/>
<circle cx="331.5" cy="260.7" r="5.1"/>
<circle cx="341.7" cy="260.7" r="5.1"/>
<circle cx="190" cy="288.2" r="5.1"/>
<circle cx="200.2" cy="288.2" r="5.1"/>
<circle cx="323.7" cy="288.2" r="5.1"/>
<circle cx="465.8" cy="407.1" r=".19"/>
</g>
<path d="M389.1 365.6h33.8M389.1 371.5h195M422.9 360.3v11.2M443.7 371.5v38.3M480.3 360.3v11.2M443.7 392.8h140.4M487.9 399.4h77.6M487.9 392.8v17M535.2 392.8v16.9M565.5 392.8v16.9M389.1 409.7h195v-49.4h-195v49.5" fill="none" stroke="#808080" stroke-width=".5"/>
<path d="M.1 -.1v419.9h594M25.1 9.8h559v400h-559z" fill="none" stroke="#c0c0c0" stroke-width=".5"/>
<path d="M89.2 67.9v.4l.3-.1-.3 .1a.34 .34 0 0 0 .5 .2 .34 .34 0 0 0 0-.5 .34 .34 0 0 0-.5-.1zM89.4 77.5l-.1 .5 .3-.2-.3 .2a.34 .34 0 0 0 .5 0 .34 .34 0 0 0 0-.4 .34 .34 0 0 0-.4-.1zM89 97.9v.6l.2-.3-.2 .3a.34 .34 0 0 0 .5-.1 .34 .34 0 0 0-.1-.5 .34 .34 0 0 0-.4 0zM104.7 115.9l.2 .6a.34 .34 0 0 0 .4-.5 .34 .34 0 0 0-.6-.1zM88.9 108.7l.1 .5 .1-.3-.1 .3a.34 .34 0 0 0 .4-.1 .34 .34 0 0 0-.1-.4 .34 .34 0 0 0-.4 0zM62.3 71.9a.34 .34 0 0 0-.1 .5 .34 .34 0 0 0 .5 0 .34 .34 0 0 0 0-.5l-.2 .3 .2-.3zM62.7 131l-.1 .5h.4l-.1-.3 .2 .3v-.5zM197.5 66.6a.34 .34 0 0 0 .1 .5 .34 .34 0 0 0 .5-.3 .34 .34 0 0 0-.5-.3l.1 .3zM197.6 129.4l.1 .5 .2-.3-.2 .3a.34 .34 0 0 0 .5-.1 .34 .34 0 0 0-.1-.5 .34 .34 0 0 0-.5 .1zM169.1 66.9v.5h.4l-.2-.2 .3 .1v-.4zM169.1 77.7v.5h.5l-.3-.2 .3 .2v-.4zM169.4 99.1l.1 .5h.3l-.2-.3 .3 .2-.1-.4zM169.3 110.4v.5l.4 .1-.2-.3 .3 .2v-.5zM155.6 117.3l.1 .5 .2 .1-.1-.3 .1 .3 .2-.1v-.5zM345.9 71.6v.4h.5l-.3-.2 .3 .1v-.4zM358.1 54.8v.5l.4 .1-.2-.3 .3 .2v-.4zM245.1 282.4v.5l.5-.1-.3-.2 .3 .2v-.4zM236.2 299.6l.1 .5h.4l-.2-.3 .3 .1v-.3zM303.3 239.2l-.1 .2h.3h-.3a.34 .34 0 0 0 .3 .4 .34 .34 0 0 0 .3-.5 .34 .34 0 0 0-.5-.1zM276.9 246.9v.2h.3h-.3a.34 .34 0 0 0 .4 .3 .34 .34 0 0 0 .2-.5 .34 .34 0 0 0-.6 0zM300.3 234v.5l.3 .1-.1-.3 .2 .2 .1-.5zM266.7 243v.5l.2-.3-.2 .3a.34 .34 0 0 0 .5 0 .34 .34 0 0 0 0-.5 .34 .34 0 0 0-.5 0zM267 262.6l-.1 .2h.4h-.4a.34 .34 0 0 0 .5 .3 .34 .34 0 0 0 .1-.5 .34 .34 0 0 0-.5 0zM286 253.6l-.1 .2 .3 .1-.3-.1a.34 .34 0 0 0 .4 .4 .34 .34 0 0 0 .2-.5 .34 .34 0 0 0-.5-.1zM302.6 278l.2 .2-.3-.1a.34 .34 0 0 0 .3 .4 .34 .34 0 0 0 .3-.4 .34 .34 0 0 0-.5-.1z" fill="#000"/>
<text font-size="11.3" x="470.4" y="386.6">OA-Y30-A01-01</text>
<g font-size="8.5">
<text x="37.5" y="27.8">Assembly instructions, Printhead</text>
<text x="392.8" y="407">Ytec3D.com</text>
</g>
<g font-size="4.7">
<text x="330.1" y="41.4">4X</text>
<text x="340.4" y="41.3">2</text>
<text x="114.7" y="56">10</text>
<text x="140.1" y="55.6">10</text>
<text x="325.8" y="62.6">13</text>
<text x="216.7" y="94">6</text>
<text x="42.5" y="101.5">6</text>
<text x="348.9" y="155.2">2. Mount the controller</text>
<text x="101.3" y="164.5">1. Insert nuts in printhead carrier</text>
<text x="295.2" y="207.8">8</text>
<text x="304.1" y="207.8">10</text>
<text x="328.7" y="244.4">20</text>
<text x="202.8" y="262.4">21</text>
<text x="330.2" y="262.4">8</text>
<text x="339.1" y="262.4">10</text>
<text x="188.7" y="289.8">1</text>
<text x="198.9" y="289.8">4</text>
<text x="321.1" y="289.8">22</text>
<text x="425.7" y="321.7">17</text>
<text x="441.7" y="321.7">OA-Y30-P03-03</text>
<text x="511.2" y="321.7">Head carrier</text>
<text x="572.1" y="321.7">1</text>
<text x="238.8" y="346.7">3. Mount arm</text>
<text x="509.2" y="368">Carriage assembly</text>
</g>
<g font-size="4.2">
<text x="419.3" y="194.1">ITEM NO.</text>
<text x="450.5" y="194.1">PART NUMBER</text>
<text x="512.1" y="194.1">DESCRIPTION</text>
<text x="568.8" y="194.1">QTY.</text>
<text x="427.1" y="201.4">1</text>
<text x="441.7" y="201.4">DIN 0125-1A M4</text>
<text x="517.8" y="201.4">Washer</text>
<text x="571.1" y="201.4">12</text>
<text x="427.1" y="208.4">2</text>
<text x="441.7" y="208.4">DIN 0912 M3x10</text>
<text x="496.7" y="208.4">Hex socket head cap screw</text>
<text x="572.2" y="208.4">8</text>
<text x="427.1" y="215.7">3</text>
<text x="441.7" y="215.7">DIN 0912 M4x12</text>
<text x="496.7" y="215.7">Hex socket head cap screw</text>
<text x="572.2" y="215.7">4</text>
<text x="427.1" y="223">4</text>
<text x="441.7" y="223">DIN 0912 M4x20</text>
<text x="496.7" y="223">Hex socket head cap screw</text>
<text x="572.2" y="223">8</text>
<text x="427.1" y="230.4">5</text>
<text x="441.7" y="230.4">DIN 0912 M4x30</text>
<text x="496.7" y="230.4">Hex socket head cap screw</text>
<text x="572.2" y="230.4">4</text>
<text x="427.1" y="238.1">6</text>
<text x="441.7" y="238.1">DIN 0934 M3</text>
<text x="517.7" y="238.1">Hex nut</text>
<text x="572.2" y="238.1">4</text>
<text x="427.1" y="245.4">7</text>
<text x="441.7" y="245.4">DIN 0963 M3x16</text>
<text x="492.4" y="245.4">Slotted countersunk head screw</text>
<text x="572.2" y="245.4">4</text>
<text x="427.1" y="252.7">8</text>
<text x="441.7" y="252.7">DIN 0963 M4x12</text>
<text x="492.4" y="252.7">Slotted countersunk head screw</text>
<text x="572.2" y="252.7">4</text>
<text x="427.1" y="259.7">9</text>
<text x="441.7" y="259.7">DIN 0985 M3</text>
<text x="499.9" y="259.7">Prevailing torque hex nut</text>
<text x="572.2" y="259.7">4</text>
<text x="426" y="267">10</text>
<text x="441.7" y="267">DIN 0985 M4</text>
<text x="499.9" y="267">Prevailing torque hex nut</text>
<text x="571.1" y="267">24</text>
<text x="426" y="274.7">11</text>
<text x="441.7" y="274.7">HEDS-H9720 P</text>
<text x="516.7" y="274.7">Encoder</text>
<text x="572.2" y="274.7">1</text>
<text x="426" y="281.6">12</text>
<text x="441.7" y="281.6">HP45</text>
<text x="509.4" y="281.6">Inkjet printhead</text>
<text x="572.2" y="281.6">1</text>
<text x="426" y="290.4">13</text>
<text x="441.7" y="288.4">HP45 Standalone</text>
<text x="441.7" y="292.5">V3.00 PCBs</text>
<text x="509.8" y="290.4">Inkjet controller</text>
<text x="572.2" y="290.4">1</text>
<text x="426" y="299.2">14</text>
<text x="441.7" y="299.2">MGN12H</text>
<text x="503.3" y="299.2">Linear guide carriage</text>
<text x="572.2" y="299.2">1</text>
<text x="426" y="306.5">15</text>
<text x="441.7" y="306.5">OA-Y30-P01-02</text>
<text x="510" y="306.5">Carriage block</text>
<text x="572.2" y="306.5">1</text>
<text x="426" y="313.8">16</text>
<text x="441.7" y="313.8">OA-Y30-P02-01</text>
<text x="510" y="313.8">Belt clamp T2.5</text>
<text x="572.2" y="313.8">2</text>
<text x="425.9" y="328.5">18</text>
<text x="441.7" y="328.5">OA-Y30-P04-00</text>
<text x="511.3" y="328.5">Cable pickup</text>
<text x="572.2" y="328.5">1</text>
<text x="425.9" y="335.8">19</text>
<text x="441.7" y="335.8">OA-Y30-P05-01</text>
<text x="500.6" y="335.8">Head mounting bracket</text>
<text x="572.2" y="335.8">2</text>
<text x="425.9" y="343.5">20</text>
<text x="441.7" y="343.5">OA-Y30-P06-00</text>
<text x="515" y="343.5">Head arm</text>
<text x="572.2" y="343.5">2</text>
<text x="425.9" y="350.9">21</text>
<text x="441.7" y="350.9">OA-Y30-P07-00</text>
<text x="515" y="350.9">Head arm</text>
<text x="572.2" y="350.9">1</text>
<text x="425.9" y="357.8">22</text>
<text x="441.7" y="357.8">OA-Y30-P08-00</text>
<text x="512.4" y="357.8">Head clamp</text>
<text x="572.2" y="357.8">1</text>
<text x="498.3" y="406.1">Y. de Haas</text>
</g>
<text font-size="3.9" x="572.1" y="402.5">A2</text>
<text font-size="3.5" x="543.1" y="407">18-9-2018</text>
<g font-size="2.8">
<text x="502.2" y="396.9">DRAWN BY</text>
<text x="547.5" y="396.9">DATE</text>
</g>
<g font-size="2">
<text x="401.1" y="363.7">SCALE:1:1</text>
<text x="424.7" y="363.2">MATERIAL:</text>
<text x="481.8" y="363.2">Description</text>
<text x="393.9" y="369.3">DO NOT SCALE DRAWING</text>
<text x="445.2" y="374.5">TITLE:</text>
<text x="448.8" y="395.9">UNLESS OTHERWISE SPECIFIED:</text>
<text x="448.8" y="398.4">DIMENSIONS ARE IN MILLIMETERS</text>
<text x="448.8" y="400.9">SURFACE FINISH: Ra 1.6</text>
<text x="448.8" y="403.4">TOLERANCES: +/- 0.1mm</text>
<text x="450.4" y="405.9">LINEAR: +/- 0.2mm</text>
<text x="450.4" y="408.4">ANGULAR: +/- 1</text>
</g>
</svg>
